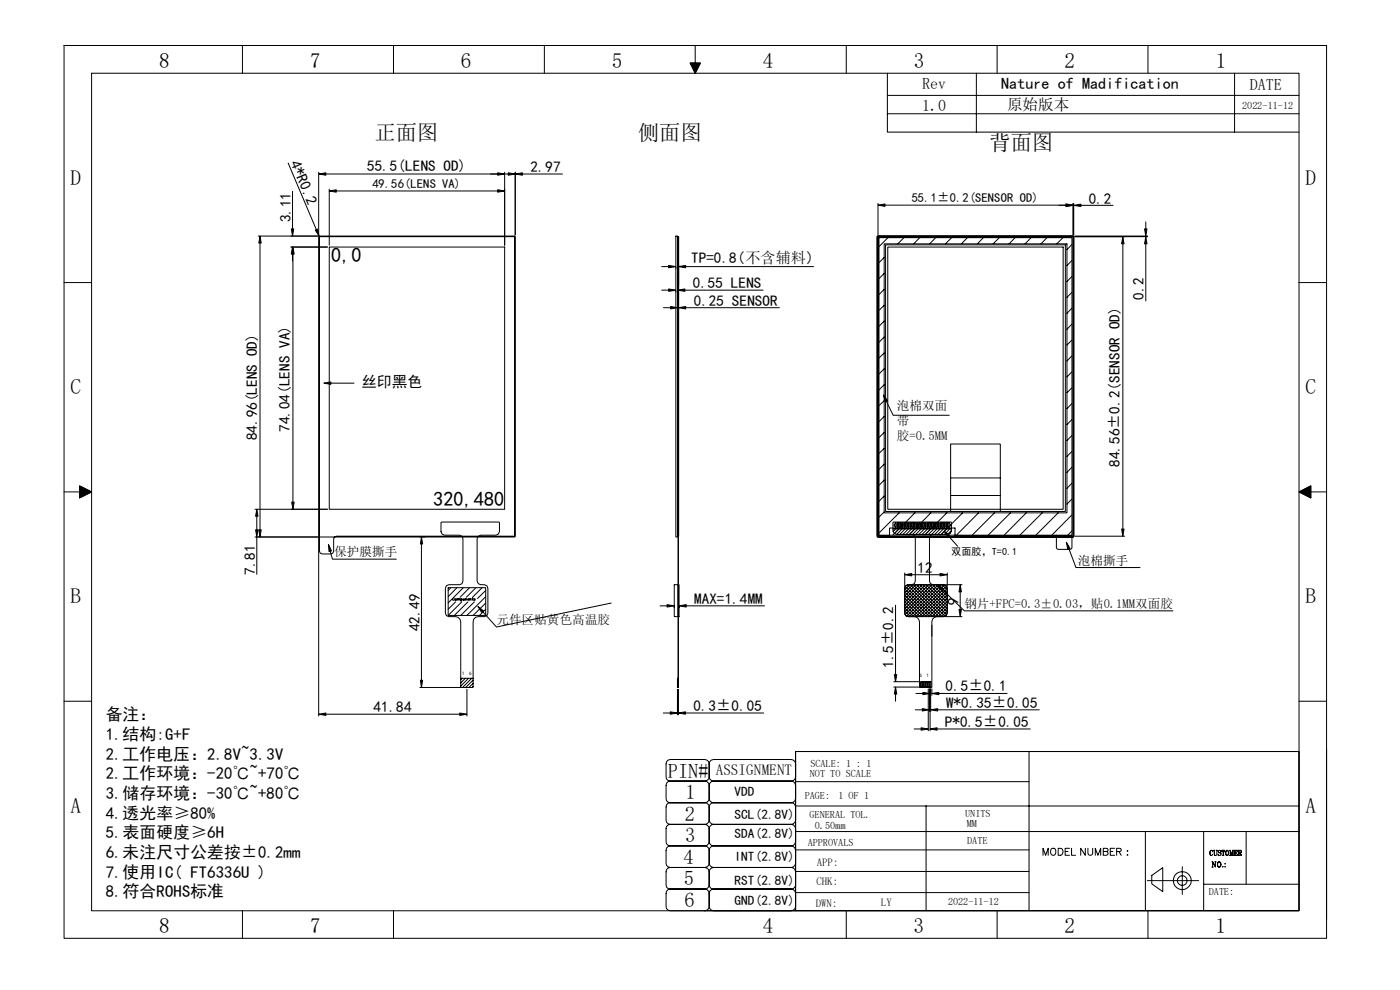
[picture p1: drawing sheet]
<svg xmlns="http://www.w3.org/2000/svg" width="297mm" height="210mm" viewBox="0 0 297 210" stroke-linecap="round" stroke-linejoin="round" font-family="sans-serif">
<g fill="none" stroke="#000" stroke-width=".21">
<path d="M13.6 9.7h267.8v189.4h-267.8zM19.4 15.5h256.2v177.7h-256.2zM51.4 9.7v5.8M83.5 9.7v5.8M115.5 9.7v5.8M146.4 13.4h2.2l-1.1 2.1zM147.5 9.7v3.7M179.5 9.7v5.8M188.3 15.5v12.5h87.3M207.1 15.5v12.5M211.5 9.7v5.8M243.5 9.7v5.8"/>
<path d="M261.9 15.5v12.5M61.1 34.6l6 14.1M67.6 36.5v13.3M69.1 36.9h38.7M107.1 36.5v15.5M109.3 36.5v13.3M110.8 36.9h8.5M188.3 20.2h87.3M188.3 24.1h87.3M13.6 59.9h5.8M54.8 50.1h12.6M55.2 51.6v60.8"/>
<path d="M61.7 52.4h7.8M62.1 40.6v8M62.1 53.9v1.5M62.1 53.9v52.6M67.6 50.1h41.7v63.8h-41.7zM67.8 50.2h41.4v63.5h-37.8l-.4 .2-.2 .4v2.6l-.2 .4-.5 .2h-1.7l-.5-.2-.1-.4zM69.8 40.1v11.9M69.9 52.4h37.2v55.6h-37.2zM71.3 40.5h34.3M140.4 56.6h1.5M143.4 50.1h.4v63.8h-.4zM143.4 56.6v.3"/>
<path d="M143.8 50.2h.2v63.5h-.2zM144 56.2v4.3M145.5 56.6h27.1M186.1 50.1h41.7v63.8h-41.7v-63.8h41.6l.1 .1v63.7h-41.5l-.2-.2zM186.3 43.1v6.7M186.3 50.2h41.4v63.5h-25.1v-1.7h-13.9v1.7h-2.4zM186.5 50.4h40.9v63.1h-40.9zM187.6 51.7h38.8v57.1h-38.8zM187.6 58l-1.1 1.1M187.6 54.6l-1.1 1.1M187.7 43.5l38.4 .1M187.9 51.9h38.1v56.6h-38.1z"/>
<path d="M188.3 52.4h37.3v55.6h-37.3zM188.4 50.4l-1.9 1.9M191.8 50.4l-1.3 1.3M195.1 50.4l-1.3 1.3M198.5 50.4l-1.3 1.3M201.9 50.4l-1.3 1.3M205.2 50.4l-1.2 1.3M208.6 50.4l-1.3 1.3M212 50.4l-1.3 1.3M215.3 50.4l-1.2 1.3M218.7 50.4l-1.2 1.3M222.1 50.4l-1.2 1.3"/>
<path d="M225.5 50.4l-1.3 1.3M227.4 58.6l-1 1.1M227.4 55.2l-1 1.1M227.4 51.9l-1 1.1M227.7 43.1v6.7M227.8 43.2v6.6M228 50.2h15.5M228 50.1h15.5M229.3 43.6h6.8M238.2 51.7v60.5M243.1 47.1v1.5M243.1 51.7v12.1"/>
<path d="M275.6 59.9h5.8M140.4 61.6h1.5M140.8 65.3h1.5M143.4 61.8v.1M143.8 65.4v.3M143.8 61.8v.1M144 65.4v.3M145.3 61.6h16.6M145.5 65.3h19.9M187.6 78.2l-1.1 1.1M187.6 74.9l-1.1 1M187.6 71.5l-1.1 1.1"/>
<path d="M187.6 68.1l-1.1 1.1M187.6 64.8l-1.1 1M187.6 61.4l-1.1 1.1M227.4 78.9l-1 1.1M227.4 75.5l-1 1.1M227.4 72.1l-1 1.1M227.4 68.7l-1 1.1M227.4 65.4l-1 1.1M227.4 62l-1 1.1M70.2 81.3h4.9M187.6 98.5l-1.1 1.1M187.6 95.1l-1.1 1.1"/>
<path d="M187.6 91.7l-1.1 1.1M187.6 88.3l-1.1 1.2M187.6 85l-1.1 1.1M187.6 81.6l-1.1 1.1M188 85.1l1.5 3h11.9M227.4 99.1l-1 1.1M227.4 95.8l-1 1M227.4 92.4l-1 1.1M227.4 89l-1 1.1M227.4 85.6l-1 1.1M227.4 82.3l-1 1M13.6 104.4h3.3"/>
<path d="M16.9 103.1l2.5 1.3-2.5 1.2zM54.1 113.9h13.4M54.1 108h15.4M54.5 109.5v2.9M54.5 113.9v7.9M67.6 114v37.9M70.1 117l.4 1.6h13.6M89.1 113.9h1M89.4 115.4v28.9M93.6 110.8l12.2-.1 .2 .2v1.9l-.3 .5-.5 .2h-3.2l-.5 .2-.3 .6v9l.3 .5 1.8 .4 .2 .6v5.2l-.2 .6-.6 .2-1.8 .1-.4 .5-.1 .5-.1 13.9h-2.6v-13.9l-.1-.5-.4-.5-2-.1-.5-.2-.2-.6v-5.2l.2-.6 .5-.2h2.3l.5-.2 .2-.5v-9l-.2-.6-.5-.2h-3.2l-.5-.2-.2-.5zM143.8 112.1l.1 33.7h-.2v-1.9h.1v1.9zM187.6 108.6l-1.1 1.1"/>
<path d="M187.6 105.2l-1.1 1.1M187.6 101.9l-1.1 1.1M189.4 112.2h12.4M189.5 110.8l12.2-.1 .1 .2v1.7l-.2 .6-.5 .2h-3.1l-.6 .2-.2 .5v9.2l.2 .5 .6 .2h2.2l.5 .2 .3 .6v5.2l-.3 .6-.5 .2-2 .1-.4 .5-.1 .5-.1 13.9h-2.5v-13.9l-.2-.5-.4-.5-1.8-.1-.5-.2-.3-.6v-5.2l.3-.6 1.8-.4 .2-.5v-9.2l-.2-.5-.6-.2h-3.2l-.5-.2-.3-.6zM189.9 110.9h.2v1h-.2v-.4h-.2zM190 112.2l-.5 .6M190.4 110.9h.2v1h-.2zM190.7 112.2l-1 1M190.8 108.8l-4.3 4.3M190.8 110.9h.3v1h-.3zM191.3 110.9h.2v1h-.2zM191.3 112.2l-1.1 1.2"/>
<path d="M191.7 110.9h.2v1h-.2zM192 112.2l-1.1 1.2M192.2 110.9h.2v1h-.2zM192.6 110.9h.2v1h-.2zM192.7 112.2l-1.1 1.2M193.1 110.9h.2v1h-.2zM193.4 112.2l-1.2 1.2M193.4 113.4h4.6M193.5 110.9h.3v1h-.3zM194 110.9h.2v1h-.2zM194.1 112.2l-1.2 1.2M194.1 108.8l-4.7 4.7"/>
<path d="M194.4 110.9h.2v1h-.2zM194.7 112.2l-1.1 1.2M194.9 110.9h.2v1h-.2zM195.3 110.9h.2v1h-.2zM195.4 112.2l-1.1 1.2M195.7 110.9h.3v1h-.3zM196.1 112.2l-1.2 1.2M196.2 110.9h.2v1h-.2zM196.7 110.9h.2v1h-.2zM196.8 112.2l-1.2 1.2M197.1 110.9h.3v1h-.3zM197.5 108.8l-4.7 4.7"/>
<path d="M197.6 110.9h.2v1h-.2zM198 110.9h.2v1h-.2zM198.1 112.2l-1.1 1.2M198.5 110.9h.2v1h-.2zM198.8 112.2l-1.1 1.2M198.9 110.9h.2v1h-.2zM199.4 110.9h.2v1h-.2zM199.4 112.2l-1.1 1.2M199.8 110.9h.3v1h-.3zM200.1 112.2l-1.1 1.2M200.3 110.9h.2v1h-.2zM200.7 110.9h.3v1h-.3z"/>
<path d="M200.8 112.2l-1.1 1.2M200.9 108.8l-4.8 4.7M201.2 110.9h.2v.3h.2l-.2 .7h-.2zM201.3 113.8l1.9 2.1M201.5 112.2l-1.1 1.2M201.7 108.5v-14.3h10.5v14.3M201.7 105.1h10.5M201.7 101.4h10.5M201.8 112.5l-.8 .9M204.2 108.8l-4.7 4.7M207.6 108.8l-4.7 4.7M211 108.8l-4.8 4.7"/>
<path d="M214.4 108.8l-4.8 4.7M217.7 108.8l-4.7 4.7M221.1 108.8l-4.7 4.7M224.1 113.5v2.7l.4 .3h2.5l.3-.1 .1-2.9M224.5 108.8l-4.7 4.7M226.8 116.4l1.5 4h13.6M227.4 112.6l-.9 .9M227.4 109.2l-4.3 4.3M227.4 105.9l-1 1M227.4 102.5l-1 1.1M228 113.7h10.6M275.6 104.4l2.5-1.3v2.5z"/>
<path d="M278.1 104.4h3.3M95.1 124.7h7.9v5.9h-7.9zM95.6 124.7l-.5 .6M95.9 127.1l-.8 .8M96.4 127a.2 .2 0 0 0-.2-.2 .2 .2 0 0 0-.2 .2l.1 .3 .3-.1M96.6 127.7l-1.5 1.5M96.9 124.7l-1.8 1.9M97 127.1l.5-.1 .1 .3M97 127v.3M97.3 127.1v.2M97.8 127.1a.17 .17 0 0 1 .2 0 .17 .17 0 0 1 0 .2 .17 .17 0 0 1-.2 0M97.8 127v.6"/>
<path d="M98 127.7l-2.9 2.9M98.3 124.7l-2 2M98.8 127.1l.2-.1v.3M98.8 127v.3M99.2 127.2l.2-.2 .1 .2h-.3l.3 .1M99.3 127.7l-2.9 2.9M99.6 124.7l-2 2M99.7 127.1l.2-.1v.3M99.7 127v.3M100.2 127h.2M100.2 126.8l.2 .5M100.6 127.7l-2.9 2.9"/>
<path d="M100.8 127.1l-.3-.1 .3 .3h-.3M101 124.7l-2.1 2M102.3 124.7l-2.1 2M103 129.2l-1.3 1.4M103 127.9l-2.6 2.7M103 126.6l-3.9 4M103 125.3l-1.7 1.7M129.7 127.9l-24.4 5.1-2.9-3.2M140 128.5h1.5M143 124h.8v6.8h-.8zM143 128.4v.5M143.9 124h.2v6.8h-.2z"/>
<path d="M144.1 128.4v.5M145.6 128.5h16.6M190 128.4v14.7M191.9 125.6l5.3 5.2M191.9 126.2l4.6 4.6M191.9 126.9l3.9 3.9M191.9 127.6l3.3 3.2M191.9 128.3l2.6 2.5M191.9 128.9l1.9 1.9M191.9 129.6l1.2 1.2M191.9 121.5v3.4l5.9 5.9M192.1 124.4l6.4 6.4"/>
<path d="M192.2 124.2l.5-.2h7.5l.5 .2 .3 .6v5.2l-.3 .6-.5 .2h-7.5l-.5-.2-.3-.6v-5.2zM192.5 124.1l6.7 6.7M193 124l-1.1 1.1M193.1 124l6.8 6.8M193.4 121.9h6M193.7 124l-1.8 1.8M193.8 124l6.7 6.7M194.3 124l-2.4 2.4M194.4 124l6.4 6.4M195 124l-3.1 3.1M195.1 132.6v2.4M195.1 124l5.9 5.8"/>
<path d="M195.7 124l-3.8 3.8M195.8 124l5.2 5.2M196.3 124l-4.4 4.5M196.5 124l4.5 4.5M197 124l-5.1 5.2M197.1 124l3.9 3.8M197.7 124l-5.8 5.8M197.7 132.6v2.4M197.8 124l3.2 3.1M198.4 124l-6.4 6.4M198.5 124l2.5 2.5M199.1 124l-6.7 6.7-.4-.4"/>
<path d="M199.2 124l1.8 1.8M199.7 124l-6.7 6.8M199.9 124l1.1 1.1M200 125.2l4.6 4.4h44.2M200.4 124.1l-6.8 6.7M200.6 124h3.5M200.6 130.8h3.5M200.8 124.3l-6.5 6.5M200.9 130.3l-.5 .5M201 129.6l-1.3 1.2M201 128.9l-1.9 1.9M201 128.2l-2.6 2.6"/>
<path d="M201 127.6l-3.3 3.2M201 126.9l-4 3.9M201 126.2l-4.7 4.6M201 125.5l-5.3 5.3M201 124.8l-6 6M201 121.5v3.4M203.7 125.6v3.7M13.6 148.8h5.8M69.1 151.5h28.4M89.1 145.8h8.9M97.7 143.9h2.7M98 143.9l-.3 .3"/>
<path d="M98.7 143.9l-1 1M99.1 146.2v5.7M99.4 143.9l-1.7 1.6M100.1 143.9l-2 1.9M100.4 145.6l-.2 .2M100.4 144.9l-.9 .9M100.4 144.3l-1.6 1.5M140.7 151.3h1.5M143.7 146.2v5.4M143.9 146.2v5.4M145.4 151.3h16.6M168.8 159.4h106.8v33.8h-106.8z"/>
<path d="M189.6 144.6h5.3M189.6 145.8h5.3M190 147.2v1.6M193.9 154.6h1.5M194.2 150.6h1.5M194.3 147.1h1.5M195.3 144.6h.3v1.2h-.3zM195.7 144.6h.2v1.2h-.2zM196 144.6h.3v1.2h-.3zM196.4 144.6h.3v1.2h-.3zM196.8 144.6h.3v1.2h-.3zM196.9 146.1v8.9"/>
<path d="M197.2 144.6h.2v1.2h-.2zM197.2 146.1v4.9M197.3 146.1v8.9M197.4 146.1v4.9M197.7 146.1v1.4M198.8 154.6h19.8M198.9 150.6h21.6M199.2 147.1h14.5M218.3 159.4v33.8M275.6 148.8h5.8M281.4 158.9v36.1M141.4 175.3l.3-.3 .5-.1h7.3l.5 .1 .3 .3 .2 .5v2.7l-.2 .5-.3 .3-.5 .2h-7.3l-.5-.2-.3-.3-.1-.5z"/>
<path d="M141.4 166.2l.3-.4 .5-.1h7.3l.5 .1 .3 .4 .2 .4v2.8l-.2 .4-.3 .4-.5 .1h-7.3l-.5-.1-.3-.4-.1-.4zM141.4 161.6l.3-.4 .5-.1h7.3l.5 .1 .3 .4 .2 .5v2.7l-.2 .5-.8 .4h-7.3l-.5-.1-.3-.3-.1-.5zM141.7 179.6l.5-.1h7.3l.5 .1 .3 .3 .2 .5v2.7l-.2 .5-.3 .3-.5 .1h-7.3l-.5-.1-.3-.3-.1-.5v-2.7l.1-.5zM141.7 170.4h8.3l.3 .3 .2 .5v2.7l-.2 .5-.3 .4-.5 .1h-7.3l-.5-.1-.3-.4-.1-.5v-2.7l.1-.5zM150.6 175.3l.3-.3 .5-.1h16.5l.4 .1 .4 .3 .1 .5v2.7l-.1 .5-.4 .3-.4 .2h-16.5l-.5-.2-.3-.3-.1-.5v-2.7zM150.6 166.2l.3-.4 .5-.1h16.5l.4 .1 .4 .4 .1 .4v2.8l-.1 .4-.4 .4-.4 .1h-16.5l-.5-.1-.3-.4-.1-.4v-2.8zM150.6 161.6l.3-.4 .5-.1h16.5l.4 .1 .4 .4 .1 .5v2.7l-.1 .5-.8 .4h-16.5l-.8-.4-.1-.5v-2.7zM150.9 179.6l.5-.1h16.5l.4 .1 .4 .3 .1 .5v2.7l-.1 .5-.4 .3-.4 .1h-16.5l-.5-.1-.3-.3-.1-.5v-2.7l.1-.5zM150.9 170.4h17.4l.4 .3 .1 .5v2.7l-.1 .5-.4 .4-.4 .1h-16.5l-.5-.1-.3-.4-.1-.5v-2.7l.1-.5zM168.8 165.8h49.5M168.8 176.4h106.8M168.8 171h106.8"/>
<path d="M196.5 170.9v22.3M224.5 180h.5a.78 .78 0 0 1 .5 .7 .78 .78 0 0 1-.5 .7h-.5zM226.9 180h-.9v1.4h.9M227.3 180v1.4h.9M230.3 180v1.4l-1-1.4v1.4M230.8 180v1a.51 .51 0 0 0 .5 .4 .51 .51 0 0 0 .5-.4v-1M236.5 180h-1v1.4h1M243 176.5v16.7M255.4 176.5v16.7M264.4 176.5v11.1M51.4 193.2v5.9M83.5 193.2v5.9"/>
<path d="M141.7 184.1l.5-.1h7.3l.5 .1 .3 .4 .2 .5v2.7l-.2 .5-.3 .3-.5 .1-7.8-.1-.3-.3-.1-.5v-2.7l.1-.5zM141.7 188.7l.5-.1h7.3l.5 .1 .3 .4 .2 .4v2.8l-.2 .4-.3 .4-.5 .1h-7.3l-.5-.1-.3-.4-.1-.4v-2.8l.1-.4zM149.4 193.2h19.4M150.9 184.1l.5-.1h16.5l.4 .1 .4 .4 .1 .5v2.7l-.1 .5-.4 .3-.4 .1-17-.1-.3-.3-.1-.5v-2.7l.1-.5zM150.9 188.7l.5-.1h16.5l.4 .1 .4 .4 .1 .4v2.8l-.1 .4-.4 .4-.4 .1h-16.5l-.5-.1-.3-.4-.1-.4v-2.8l.1-.4zM168.8 180.3h49.5M168.8 184.9h49.5M168.8 189.4h49.5M179.5 193.2v5.9M211.5 193.2v5.9M221.3 181.4v-1.4l.5 1.4 .6-1.4v1.4M223 180.1a.61 .61 0 0 1 .8 0 .61 .61 0 0 1 .2 .7 .6 .6 0 0 1-.8 .6 .6 .6 0 0 1-.3-.9z"/>
<path d="M226 180.6h.6M232.4 181.4v-1.4l.5 1.4 .6-1.4v1.4M234.1 180.6h.8l.2-.4-.2-.2h-.8v1.4h.6l.3-.1 .1-.4-.4-.3M235.5 180.6h.6M236.9 180.6h.8l.2-.4-.2-.2h-.8v1.4M237.4 180.6l.5 .8M239.2 181.3v.1zM239.2 180.4v.2zM243.4 186.8h10.9M243.5 193.2v5.9M244.3 185.7l2.4-1.6v5l-2.4-1.6zM250.8 183.9v5.8"/>
<path d="M255.4 187.6h20.2M257 180.4a.7 .7 0 0 0 0 1.1 .56 .56 0 0 1-.4-.6 .56 .56 0 0 1 .5-.5l.2 .3v-.3l-.1 .2M257.1 182.8h.2l.6 1M257.1 183.9h.3M257.3 181.2l-.3 .3M257.3 182.8v1.1M257.5 180.4h.2M257.6 180.4v.8l.2 .3-.2-.1v-1M257.7 182.8h.3M257.9 182.8v1.1l-.6-1M258 180.4h.3M258.1 180.4v1l-.3 .1"/>
<path d="M258.4 180.6l.6 .5M258.6 182.8a.65 .65 0 0 0 0 1.1M258.7 182.8a.53 .53 0 0 0-.4 .6 .53 .53 0 0 0 .5 .5 .65 .65 0 0 0-.1-1.1 .65 .65 0 0 1 0 1.1M259 180.6v.1v-.3v.2a.27 .27 0 0 0-.4-.2 .27 .27 0 0 0 0 .4l.4 .2v.4l-.2 .1-.3-.1-.1 .1v-.3l.1 .2M259.2 180.4v.3v-.3h.6v.3v-.3M259.4 181.5h.3M259.4 183.8v.1zM259.5 180.4v1.1M259.9 183.8v.1zM259.9 183.2v.1zM260.3 180.4a.71 .71 0 0 0 0 1.1M260.3 180.4a.61 .61 0 0 0-.3 .5 .61 .61 0 0 0 .3 .6 .65 .65 0 0 0 0-1.1 .71 .71 0 0 1 0 1.1"/>
<path d="M260.9 180.4h.1l.2 1M260.9 181.5h.2M261.4 181.5h.3M261.5 180.4v1.1M261.6 180.4v1.1M261.7 180.4h-.2l-.3 1.1-.2-1.1v1.1M261.9 181.5h.6v-.3v.3M261.9 180.4h.6v.3v-.3M262 180.4v1.1M262 180.9h.3M262.3 180.7v.4M262.7 180.4h.6l.1 .3-.2 .2 .1-.2-.1-.3"/>
<path d="M262.7 181.5h.3M262.8 180.4v1.1M262.8 180.9h.4M263.1 180.9l.2 .5h.1M263.1 181l.1 .4h.2"/>
<circle cx="96.7" cy="127.2" r=".17"/>
<circle cx="98.4" cy="127.2" r=".17"/>
<circle cx="250.8" cy="186.8" r="1.03"/>
<circle cx="250.8" cy="186.8" r="1.91"/>
</g>
<g fill="#000" stroke="#000" stroke-width=".21">
<path d="M146.4 13.4h2.2l-1.1 2.1zM67.6 36.9l1.5-.2v.5zM105.6 36.7l1.5 .2-1.5 .3zM107.8 36.7l1.5 .2-1.5 .3zM109.3 36.9l1.5-.2v.5zM55.2 50.1l.2 1.5h-.5zM62.1 52.4l.2 1.5h-.5zM61.8 48.6h.5l-.2 1.5zM62.1 52.4l.3 1.5h-.5zM66.9 48.8l.5-.2 .3 1.5zM69.8 40.5l1.5-.2v.5zM105.6 40.3l1.5 .2-1.5 .3z"/>
<path d="M141.9 56.3l1.5 .3-1.5 .2zM144 56.6l1.5-.3v.5zM186.3 43.5l1.4-.2v.5zM226.1 43.3l1.6 .2-1.6 .3zM226.1 43.3l1.6 .3-1.6 .2zM227.8 43.6l1.5-.3v.5zM238.2 50.2l.3 1.5h-.5zM242.8 48.6h.5l-.2 1.5zM243.1 50.2l.2 1.5h-.5zM141.9 61.3l1.5 .3-1.5 .2zM142.3 65l1.5 .3-1.5 .2zM143.8 61.6l1.5-.3v.5z"/>
<path d="M144 65.3l1.5-.3v.5zM68.7 81.3l1.5-.3v.5zM187.4 83.8l.9 1.2-.5 .2zM16.9 103.1l2.5 1.3-2.5 1.2zM54.5 108l.2 1.5h-.5zM54.2 112.4h.5l-.2 1.5zM54.9 112.4h.5l-.2 1.5zM61.9 106.5h.5l-.3 1.5zM69.7 115.5l.6 1.4-.5 .1zM89.4 113.9l.3 1.5h-.5zM200.3 112.7l1.2 .9-.4 .4zM226.2 115l.8 1.3-.5 .2z"/>
<path d="M238 112.2h.5l-.3 1.5zM275.6 104.4l2.5-1.3v2.5zM101.4 128.7l1.2 .9-.4 .3zM141.5 128.3l1.5 .2-1.5 .3zM144.1 128.5l1.5-.2v.5zM191.9 121.9l1.5-.2v.5zM198.9 124.1l1.3 .9-.3 .3zM199.4 121.7l1.6 .2-1.6 .3zM203.7 124l.3 1.6h-.5zM203.5 129.3h.5l-.3 1.5zM67.6 151.5l1.5-.2v.5zM89.2 144.3h.5l-.3 1.5z"/>
<path d="M97.5 151.3l1.6 .2-1.6 .3zM142.2 151l1.5 .3-1.5 .2zM143.9 151.3l1.5-.3v.5zM190 145.8l.2 1.4h-.5zM189.7 143.1h.5l-.2 1.5zM195.4 154.4l1.5 .2-1.5 .3zM195.7 150.3l1.5 .3-1.5 .2zM195.8 146.9l1.5 .2-1.5 .3zM197.3 154.6l1.5-.2v.5zM197.4 150.6l1.5-.3v.5zM197.7 147.1l1.5-.2v.5z"/>
</g>
<g font-size="4.5">
<text x="33.8" y="14.4">8</text>
<text x="65.8" y="14.4">7</text>
<text x="97.8" y="14.4">6</text>
<text x="129.8" y="14.4">5</text>
<text x="161.8" y="14.4">4</text>
<text x="193.8" y="14.4">3</text>
<text x="225.8" y="14.4">2</text>
<text x="257.9" y="14.4">1</text>
<text x="79.5" y="29.7">正面图</text>
<text x="135.4" y="29.8">侧面图</text>
<text x="209.9" y="31.9">背面图</text>
<text x="15" y="39.2">D</text>
<text x="277" y="39.2">D</text>
<text x="15" y="83.6">C</text>
<text x="277" y="83.6">C</text>
<text x="15" y="128">B</text>
<text x="277" y="128">B</text>
<text x="15" y="172.4">A</text>
<text x="277" y="172.4">A</text>
<text x="33.8" y="198">8</text>
<text x="65.8" y="198">7</text>
<text x="161.8" y="198">4</text>
<text x="193.8" y="198">3</text>
<text x="225.8" y="198">2</text>
<text x="257.9" y="198">1</text>
</g>
<g font-size="4.3">
<text x="70.3" y="55.6">0,0</text>
<text x="91.9" y="107.3">320,480</text>
<text x="141.7" y="165">PIN#</text>
<text x="145.5" y="169.5">1</text>
<text x="145.3" y="174.1">2</text>
<text x="145.3" y="178.7">3</text>
<text x="145" y="183.3">4</text>
<text x="145.1" y="187.8">5</text>
<text x="145.2" y="192.4">6</text>
</g>
<g font-size="3.6">
<text x="22.4" y="152.8">备注：</text>
<text x="22.4" y="157">1.结构:G+F</text>
<text x="22.4" y="161.2">2.工作电压：2.8V~3.3V</text>
<text x="22.4" y="165.4">2.工作环境：-20℃~+70℃</text>
<text x="22.4" y="169.5">3.储存环境：-30℃~+80℃</text>
<text x="22.4" y="173.7">4.透光率≥80%</text>
<text x="22.4" y="177.8">5.表面硬度≥6H</text>
<text x="22.4" y="182">6.未注尺寸公差按±0.2mm</text>
<text x="22.4" y="186.2">7.使用IC( FT6336U )</text>
<text x="22.4" y="190.3">8.符合ROHS标准</text>
</g>
<g font-size="3.4">
<text x="195.7" y="18.8">Rev</text>
<text x="195.7" y="23.5">1.0</text>
<text x="212.4" y="18.9">Nature of Madification</text>
<text x="265.2" y="19.1">DATE</text>
</g>
<text font-size="3.3" x="213.7" y="23.3">原始版本</text>
<g font-size="3.2">
<text x="61.6" y="34.7" transform="rotate(67 61.6 34.7)">4*R0.2</text>
<text x="77.9" y="36.3">55.5(LENS OD)</text>
<text x="112.5" y="36.5">2.97</text>
<text x="61.7" y="47.2" transform="rotate(-90 61.7 47.2)">3.11</text>
<text x="231" y="43.2">0.2</text>
<text x="146.6" y="55.8">TP=0.8(不含辅料)</text>
<text x="147" y="61.2">0.55 LENS</text>
<text x="147.2" y="64.9">0.25 SENSOR</text>
<text x="242.7" y="63.6" transform="rotate(-90 242.7 63.6)">0.2</text>
<text x="76.8" y="82.1">丝印黑色</text>
<text x="54.5" y="93.4" transform="rotate(-90 54.5 93.4)">84.96(LENS OD)</text>
<text x="61.5" y="91.7" transform="rotate(-90 61.5 91.7)">74.04(LENS VA)</text>
<text x="237.6" y="99.1" transform="rotate(-90 237.6 99.1)">84.56±0.2(SENSOR OD)</text>
<text x="54.1" y="121.9" transform="rotate(-90 54.1 121.9)">7.81</text>
<text x="194.6" y="121.5">12</text>
<text x="147.3" y="128.1">MAX=1.4MM</text>
<text x="203.3" y="128.3" transform="rotate(-90 203.3 128.3)">9</text>
<text x="89.1" y="133.9" transform="rotate(-90 89.1 133.9)">42.49</text>
<text x="189.6" y="141.6" transform="rotate(-90 189.6 141.6)">1.5±0.2</text>
<text x="200.6" y="146.7">0.5±0.1</text>
<text x="79.2" y="151.1">41.84</text>
<text x="147.1" y="150.8">0.3±0.05</text>
<text x="200.4" y="154.2">P*0.5±0.05</text>
<text x="200.7" y="150.2">W*0.35±0.05</text>
<text x="151.8" y="164.4">ASSIGNMENT</text>
</g>
<g font-size="2.8">
<text x="155.8" y="168.8">VDD</text>
<text x="155.8" y="173.7">SCL(2.8V)</text>
<text x="155.8" y="177.8">SDA(2.8V)</text>
<text x="155.8" y="182.8">INT(2.8V)</text>
<text x="155.8" y="187.7">RST(2.8V)</text>
<text x="155.8" y="192">GND(2.8V)</text>
</g>
<g font-size="2.7">
<text x="79" y="39.9">49.56(LENS VA)</text>
<text x="193.4" y="42.9">55.1±0.2(SENSOR OD)</text>
<text x="190.3" y="87.1">泡棉双面</text>
<text x="190.3" y="90.2">带</text>
<text x="190.3" y="93.3">胶=0.5MM</text>
<text x="70.9" y="118">保护膜撕手</text>
<text x="228.7" y="119.8">泡棉撕手</text>
<text x="204.6" y="129">钢片+FPC=0.3±0.03，贴0.1MM双面胶</text>
<text x="105.3" y="132.3">元件区贴黄色高温胶</text>
</g>
<g font-size="2.3">
<text x="173.3" y="183.8">APP:</text>
<text x="173.2" y="187.7">CHK:</text>
<text x="173.1" y="192.4">DWN:</text>
<text x="186.9" y="192.1">LY</text>
</g>
<g font-size="2.2">
<text x="263.5" y="23.2">2022-11-12</text>
<text x="201.8" y="117.8">双面胶，T=0.1</text>
<text x="171.8" y="164.8">NOT TO SCALE</text>
<text x="171.9" y="162.8">SCALE: 1 : 1</text>
<text x="170.7" y="169.6">PAGE:</text>
<text x="171.7" y="173.6">GENERAL TOL.</text>
<text x="177.9" y="169.5">1 OF 1</text>
<text x="204.8" y="173.2">UNITS</text>
<text x="171.4" y="179.5">APPROVALS</text>
<text x="172.9" y="175.8">0.50mm</text>
<text x="205.1" y="175.5">MM</text>
<text x="205.2" y="179.1">DATE</text>
<text x="201.1" y="192">2022-11-12</text>
<text x="256.5" y="189.8">DATE:</text>
</g>
<g font-size="1.1">
<text x="98" y="143.2">1</text>
<text x="99.5" y="143.2">6</text>
<text x="195.1" y="143.6">6</text>
<text x="196.6" y="143.6">1</text>
</g>
</svg>
